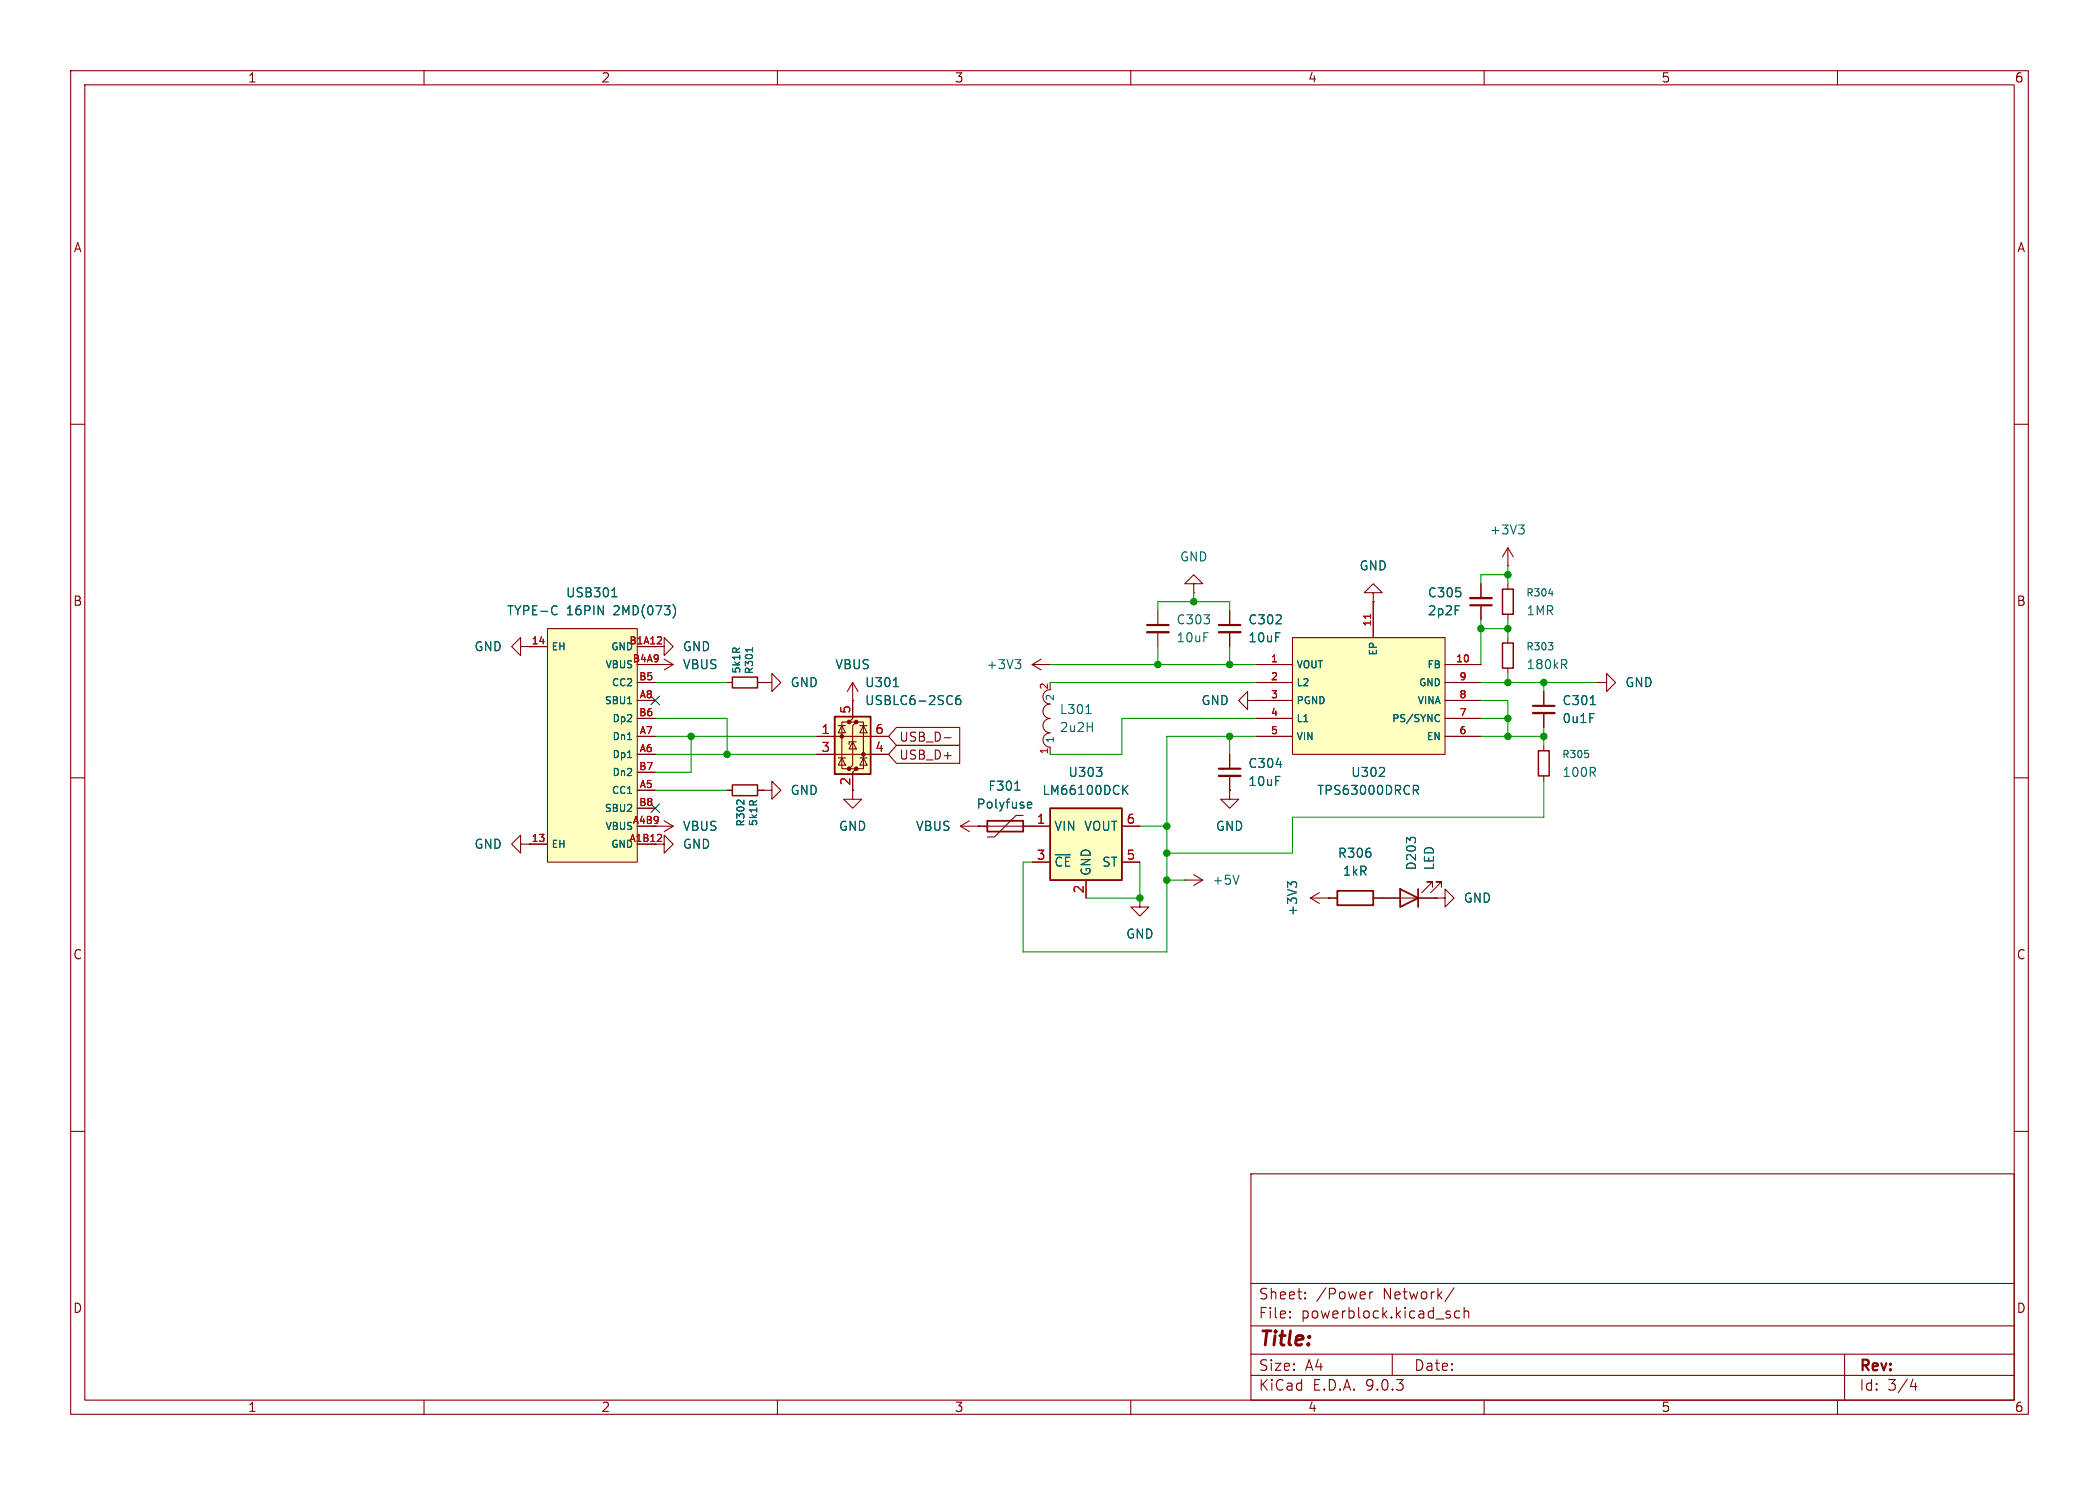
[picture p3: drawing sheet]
<svg xmlns="http://www.w3.org/2000/svg" width="297mm" height="210mm" viewBox="0 0 297 210" stroke-linecap="round" stroke-linejoin="round" font-family="sans-serif">
<g fill="none" stroke="#840000" stroke-width=".15">
<path d="M10 10h277v190h-277zM12 12h273v186h-273zM60 10v2M110 10v2M160 10v2M210 10v2M260 10v2M10 60h2M285 60h2M174 86.4v2M174 89.4v2M10 110h2"/>
<path d="M174 111.8v1.2h1.3l-1.3 1.3-1.3-1.3h1.3M174 111.8h.1M174 106.7v2M174 109.7v2.1M285 110h2M161.3 127v1.3h1.3l-1.3 1.2-1.3-1.2h1.3M161.3 127h.1M10 160h2M177 166h108v32h-108zM285 160h2M60 198v2M110 198v2"/>
<path d="M160 198v2M177 194.5h108M177 191.5h108M177 187.5h108M177 181.5h108M182.5 186.3h.1l-.1 .1M182.5 186.3v.1M182.5 185.5v.1M182.5 185.5h.1l-.1 .1M184.7 183.6v.1M184.7 183.6h-.1l.1 .1M184.7 182.8v.1"/>
<path d="M184.7 182.8h-.1l.1 .1M193.8 182.7v1M194.2 182.7l-.2 .1-.2 .2M197 191.5v3M205 185.9l.2 .2v.2l-.2 .1M205 185.4l.2 .1M205.7 182.1l-1.2 2M206.5 185.5l-.4-.1-.3 .3v.4l.2 .2 .1 .1 .4-.1M207.2 185.5a.37 .37 0 0 1 .6 .1v.8M207.2 184.9v1.5M210 198v2M260 198v2"/>
<path d="M261 191.5v6.5M270.7 195l-.4 1.1h.9M271 195.6v1"/>
</g>
<path d="M172.5 88.4h3M172.5 108.7h3" fill="none" stroke="#840000" stroke-width=".3"/>
<path d="M172.5 89.4h3M172.5 109.7h3" fill="none" stroke="#840000" stroke-width=".33"/>
<path d="M180.6 108.1h.8" fill="none" stroke="#006464" stroke-width=".15"/>
<path d="M182.9 90.2h21.6v16.5h-21.6z" fill="#ffffc2"/>
<g fill="none" stroke="#840000" stroke-width=".15">
<path d="M177.8 94h5.1M177.8 96.5h5.1M177.8 99.1h5.1M182.9 90.2h21.6v16.5h-21.6zM194.3 85.1v5.1M204.5 94h5M204.5 96.5h5M204.5 99.1h5M138.4 116.8h7.6M144.8 115.3h-1l-3.1 3.1h-1M177.8 101.6h5.1M177.8 104.1h5.1"/>
<path d="M204.5 101.6h5M204.5 104.1h5"/>
</g>
<path d="M193.9 86.9v.5" fill="none" stroke="#a90000" stroke-width=".15"/>
<path d="M143.6 111.7h.7M145.4 114.1l.2 .2 .3-.1M145.4 113.6l.2-.2h.2l.2 .2v.1l-.6 .2M195.1 109.8h.8M195.9 108.7v.4M200 111.1h.5l.2 .2-.1 .4h-.6M200.3 111.7l.4 .6M203.4 101.1h.3M203.7 102l-.3 .1" fill="none" stroke="#006464" stroke-width=".15"/>
<path d="M139.7 116.1h5.1v1.5h-5.1z" fill="none" stroke="#840000" stroke-width=".25"/>
<path d="M148.6 114.3h10.1v10.2h-10.1z" fill="#ffffc2"/>
<path d="M148.6 114.3h10.1v10.2h-10.1zM189.2 126h5.1v2h-5.1zM198.1 125.7l2.6 1.3-2.6 1.3zM200.7 125.7v2.6" fill="none" stroke="#840000" stroke-width=".25"/>
<g fill="none" stroke="#840000" stroke-width=".15">
<path d="M213.4 77.5l-.8 1.2M213.4 77.5l.7 1.2M213.4 77.5v2.5M146 94l1.3 .7M146 94h2.6M147.3 93.2l-1.3 .8M148.6 94h.1M148.6 99.6a1.02 1.02 0 0 0-1 1 1.02 1.02 0 0 0 1 1M148.6 97.5a1.02 1.02 0 0 0-1 1 1.02 1.02 0 0 0 1 1.1M163.8 86.4v2M163.8 89.4v2M168.9 82.6h1.3l-1.3-1.3-1.3 1.3h1.3v1.2"/>
<path d="M168.9 83.8h.1M176.5 99.1v-1.3l-1.2 1.3 1.2 1.2v-1.2h1.3M177.8 99.1h.1M194.3 83.8h1.3l-1.3-1.2-1.3 1.2h1.3v1.3M194.3 85.1h.1M209.5 82.6v2M209.5 85.6v2M213.4 80h.1M213.4 82.6v.7M213.4 86.9v.7M213.4 90.2v.7M213.4 94.5v.8"/>
<path d="M218.4 97.8v2M226.1 96.5h1.2v-1.2l1.3 1.2-1.3 1.3v-1.3M226.1 96.5h.1M102.9 111.8h.7M107.2 111.8h.7M120.6 111.8v1.2h1.3l-1.3 1.3-1.2-1.3h1.2M146 116.8h2.6M148.6 105.7v1M148.6 103.6a1.01 1.01 0 0 0-1 1 1.01 1.01 0 0 0 1 1.1M148.6 101.6a1.01 1.01 0 0 0-1 1 1.01 1.01 0 0 0 1 1M158.7 116.8h2.6M218.4 100.8v2.1"/>
<path d="M218.4 105.4v.8M218.4 109.7v.8M146 121.9h2.6M153.7 124.5v2.5M158.7 121.9h2.6M167.6 124.5h.1M167.6 124.5h2.6M168.9 123.7l1.3 .8M170.2 124.5l-1.3 .7M185.4 127h3.8M185.4 127l1.3 .8M186.7 126.2l-1.3 .8"/>
<path d="M188 127h.1M194.3 127h8.9M202.7 125.5v-.8h-.8h.8l-1.5 1.5M203.2 127h1.3v-1.3l1.2 1.3-1.2 1.3v-1.3M203.2 127h.1M204 125.5v-.8h-.8h.8l-1.6 1.5"/>
</g>
<g fill="none" stroke="#006464" stroke-width=".15">
<path d="M214.9 74.2h.8l-.5 .5M215.4 74.7l.3 .3v.3l-.3 .2M143.6 93.3h.8l-.4 .5M144.2 93.8l.2 .2v.3l-.2 .3M219.1 90.9h.6l-.3 .4M219.1 83.9h.7M219.7 91.4v.4M221.3 94l.4 .6M221.5 93.3l.2 .2-.1 .3-.1 .2M225 99.6h.7M104.3 113.2h.4M105.3 113.2v.6"/>
<path d="M153.7 100.9h.7M155.1 108.5h.8l-.4 .5M155.8 109.1v.6M159.1 111.6l.5 .7M159.6 111.1l-.7 .7M224.7 106.6v.4M175.3 123.8l-.4 1.2M182.7 125.1l-.5-.4v.8M182.7 124.9l.2-.2h.3l.3 .2"/>
</g>
<path d="M162.3 88.4h3.1M208 85.6h3.1M216.9 99.8h3.1" fill="none" stroke="#840000" stroke-width=".3"/>
<path d="M162.3 89.4h3.1M208 84.6h3.1M216.9 100.8h3.1" fill="none" stroke="#840000" stroke-width=".33"/>
<path d="M212.6 83.3h1.5v3.6h-1.5zM212.6 90.9h1.5v3.6h-1.5zM103.6 111h3.6v1.5h-3.6zM217.7 106.2h1.5v3.5h-1.5z" fill="none" stroke="#840000" stroke-width=".2"/>
<path d="M118.1 101.3h5.1v8.2h-5.1z" fill="#ffffc2"/>
<g fill="#840000" stroke="#840000" stroke-width=".14">
<circle cx="119.1" cy="104.1" r=".25"/>
<circle cx="120.1" cy="102.1" r=".25"/>
<circle cx="120.1" cy="108.7" r=".25"/>
<circle cx="121.2" cy="102.1" r=".25"/>
<circle cx="121.2" cy="108.7" r=".25"/>
<circle cx="122.2" cy="106.7" r=".25"/>
</g>
<g fill="none" stroke="#840000" stroke-width=".15">
<path d="M92.7 91.4h1.3v-1.2l1.2 1.2-1.2 1.3v-1.3M92.7 94h2.5M94 93.2l1.2 .8M95.2 94l-1.2 .7M102.9 96.5h.7M107.2 96.5h.7M107.9 96.5h1.3v-1.2l1.3 1.2-1.3 1.3v-1.3M107.9 96.5h.1M120.6 96.5v5.1l-.5 .5h1.1l-.6 .5v5.6l-.5 .5h1.1l-.6 .5v2.6M120.6 99.1h.1M120.6 96.5l-.7 1.3M120.6 96.5l.8 1.3"/>
<path d="M73.7 119.4v-1.3l-1.3 1.3 1.3 1.3v-1.3h1.2M92.7 119.4h1.3v-1.3l1.2 1.3-1.2 1.3v-1.3M92.7 116.8h2.5M94 116.1l1.2 .7M95.2 116.8l-1.2 .8M115.6 104.1h10.1M115.6 106.7h10.1M118.6 107.2h1M118.6 102.6h1M119.1 102.6l.5 1h-1zM119.1 107.2l.5 1h-1zM120.1 102.1h-1v6.6h1"/>
<path d="M120.6 104.9l.6 1h-1.1zM121.2 104.9h-1.1v.4M121.2 102.1h1v6.6h-1M121.7 107.2h1M121.7 102.6h1M122.2 102.6l.5 1h-1zM122.2 107.2l.5 1h-1zM135.9 116.8l1.3 .8M135.9 116.8h2.5M137.2 116.1l-1.3 .7M138.4 116.8h.1"/>
</g>
<path d="M118.1 101.3h5.1v8.2h-5.1z" fill="none" stroke="#840000" stroke-width=".25"/>
<path d="M106.5 91.6v.6M126.4 97.1h.7M135.8 98.4a.5 .5 0 0 0-.6 .5v.5l.2 .2h.3l.2-.1 .1-.4-.2-.2h-.3l-.3 .2" fill="none" stroke="#006464" stroke-width=".15"/>
<path d="M103.6 95.8h3.6v1.5h-3.6z" fill="none" stroke="#840000" stroke-width=".2"/>
<path d="M77.5 88.9h12.7v33h-12.7z" fill="#ffffc2"/>
<g fill="none" stroke="#840000" stroke-width=".15">
<path d="M73.7 91.4v-1.2l-1.3 1.2 1.3 1.3v-1.3h3.8M77.5 88.9h12.7v33h-12.7zM90.2 99.1h2.5M90.2 96.5h2.5M90.2 94h2.5M90.2 91.4h2.5M102.9 96.5h.7M107.2 96.5h.7M107.9 96.5h.1M120.6 99.1h.1M120.6 99.1v2.5M174 86.4v2"/>
<path d="M174 89.4v2M177.8 99.1h.1M177.8 99.1h5.1M177.8 96.5h5.1M177.8 94h5.1M194.3 85.1h.1M194.3 85.1v5.1M204.5 99.1h5M204.5 96.5h5M204.5 94h5M209.5 82.6v2M209.5 85.6v2"/>
<path d="M218.4 97.8v2M226.1 96.5h.1M74.9 119.4h2.6M90.2 119.4h2.5M90.2 116.8h2.5M90.2 114.3h2.5M90.2 111.8h2.5M90.2 109.2h2.5M90.2 106.7h2.5M90.2 104.1h2.5M90.2 101.6h2.5M102.9 111.8h.7"/>
<path d="M107.2 111.8h.7M107.9 111.8h1.3v-1.3l1.3 1.3-1.3 1.2v-1.2M107.9 111.8h.1M115.6 106.7h2.5M115.6 104.1h2.5M120.6 109.2v2.6M123.2 106.7h2.5M123.2 104.1h2.5M126.8 102.9h9v2.5h-9l-1.1-1.3zM126.8 105.4h9v2.6h-9l-1.1-1.3zM133.6 104.3h1M138.4 116.8h.1"/>
<path d="M138.4 116.8h1.3M144.8 116.8h3.8M158.7 116.8h2.6M174 111.8h.1M174 106.7v2M174 109.7v2.1M177.8 104.1h5.1M177.8 101.6h5.1M204.5 104.1h5M204.5 101.6h5M218.4 100.8v2.1M146 121.9h2.6"/>
<path d="M153.7 124.5v2.5M158.7 121.9h2.6M161.3 127h.1M188 127h.1M188 127h1.2M194.3 127h3.8M200.7 127h2.5M203.2 127h.1"/>
</g>
<path d="M93.5 90.1l.1 .1v.3l-.6 .6h.6M193.9 86.9v.5M93.5 118l.1 .2v.2l-.6 .6h.6" fill="none" stroke="#a90000" stroke-width=".15"/>
<g fill="none" stroke="#006464" stroke-width=".15">
<path d="M78.6 85.7l.2 .1M78.8 86.8l-.2 .1M86.6 84.4h.7M86.8 83.3l.1-.2v1.3M88.8 99.5h.6M95.3 85.5a1.49 1.49 0 0 1 0 1.9M106.5 91.6v.6M126.4 97.1h.7M135.8 98.4a.5 .5 0 0 0-.6 .5v.5l.2 .2h.3l.2-.1 .1-.4-.2-.2h-.3l-.3 .2M225 99.6h.7M88.8 107.1h.6M88.8 104.6h.6"/>
<path d="M104.3 113.2h.4M105.3 113.2v.6M143.6 111.7h.7M145.4 114.1l.2 .2 .3-.1M145.4 113.6l.2-.2h.2l.2 .2v.1l-.6 .2M155.1 108.5h.8l-.4 .5M155.8 109.1v.6M159.1 111.6l.5 .7M159.6 111.1l-.7 .7M180.6 108.1h.8M195.1 109.8h.8M195.9 108.7v.4"/>
<path d="M200 111.1h.5l.2 .2-.1 .4h-.6M200.3 111.7l.4 .6M203.4 101.1h.3M203.7 102l-.3 .1M182.7 125.1l-.5-.4v.8M182.7 124.9l.2-.2h.3l.3 .2"/>
</g>
<g fill="none" stroke="#009600" stroke-width=".15">
<path d="M92.7 96.5h10.2M148.6 96.5h29.2M148.6 94h29.2M163.8 86.4v-1.3h10.2v1.3M163.8 91.4v2.6M168.9 83.8v1.3M174 91.4v2.6M209.5 96.5h16.6M209.5 99.1h3.9v5M209.5 88.9h3.9M209.5 87.6v6.4M213.4 80v2.6"/>
<path d="M213.4 87.6v2.6M213.4 95.3v1.2M213.4 81.3h-3.9v1.3M218.4 96.5v1.3M92.7 101.6h10.2v5.1M92.7 106.7h22.9M92.7 104.1h22.9M92.7 111.8h10.2M97.8 104.1v5.1h-5.1M161.3 116.8h3.8M174 104.1v2.6M177.8 104.1h-12.7v30.5h-20.3v-12.7h1.2"/>
<path d="M177.8 101.6h-19.1v5.1h-10.1M209.5 101.6h3.9M209.5 104.1h8.9M218.4 102.9v2.5M218.4 110.5v5.1h-35.5v5.1h-17.8M161.3 121.9v5.1h-7.6M165.1 124.5h2.5"/>
</g>
<path d="M92.1 98.5l1.2 1.2M93.3 98.5l-1.2 1.2M92.1 113.7l1.2 1.2M93.3 113.7l-1.2 1.2" fill="none" stroke="#000084" stroke-width=".15"/>
<g fill="#009600" stroke="#009600" stroke-width=".15">
<circle cx="174" cy="104.1" r=".46"/>
<circle cx="174" cy="94" r=".46"/>
<circle cx="168.9" cy="85.1" r=".46"/>
<circle cx="163.8" cy="94" r=".46"/>
<circle cx="213.4" cy="88.9" r=".46"/>
<circle cx="213.4" cy="81.3" r=".46"/>
<circle cx="209.5" cy="88.9" r=".46"/>
<circle cx="165.1" cy="116.8" r=".46"/>
<circle cx="165.1" cy="120.7" r=".46"/>
<circle cx="165.1" cy="124.5" r=".46"/>
<circle cx="161.3" cy="127" r=".46"/>
<circle cx="213.4" cy="101.6" r=".46"/>
<circle cx="218.4" cy="104.1" r=".46"/>
<circle cx="213.4" cy="96.5" r=".46"/>
<circle cx="218.4" cy="96.5" r=".46"/>
<circle cx="213.4" cy="104.1" r=".46"/>
<circle cx="97.8" cy="104.1" r=".46"/>
<circle cx="102.9" cy="106.7" r=".46"/>
</g>
<text font-size="2.8" fill="#840000" x="178" y="190.9">Title:</text>
<g font-size="2.1" fill="#840000">
<text x="178" y="184">Sheet:</text>
<text x="186.2" y="184">/Power</text>
<text x="195.7" y="184">Network/</text>
<text x="178" y="186.7">File:</text>
<text x="184.1" y="186.7">powerblock.kicad_sch</text>
<text x="178" y="196.9">KiCad</text>
<text x="178" y="194.1">Size:</text>
<text x="184.7" y="194.1">A4</text>
<text x="185.7" y="196.9">E.D.A.</text>
<text x="193.3" y="196.9">9.0.3</text>
<text x="200" y="194.1">Date:</text>
<text x="263" y="194.3">Rev:</text>
<text x="263" y="196.9">Id:</text>
<text x="267.1" y="196.9">3/4</text>
</g>
<g font-size="1.8" fill="#840000">
<text x="35" y="11.9">1</text>
<text x="85" y="11.9">2</text>
<text x="135" y="11.9">3</text>
<text x="185" y="11.9">4</text>
<text x="235" y="11.9">5</text>
<text x="285" y="11.9">6</text>
<text x="10.3" y="35.9">A</text>
<text x="285.3" y="35.9">A</text>
<text x="10.3" y="85.9">B</text>
<text x="285.3" y="85.9">B</text>
<text x="127.2" y="105.1">USB_D-</text>
<text x="127.2" y="107.6">USB_D+</text>
<text x="10.3" y="135.9">C</text>
<text x="285.3" y="135.9">C</text>
<text x="10.3" y="185.9">D</text>
<text x="285.3" y="185.9">D</text>
<text x="35" y="199.9">1</text>
<text x="85" y="199.9">2</text>
<text x="135" y="199.9">3</text>
<text x="185" y="199.9">4</text>
<text x="235" y="199.9">5</text>
<text x="285" y="199.9">6</text>
</g>
<g font-size="1.8" fill="#006464">
<text x="210.7" y="75.8">+3V3</text>
<text x="166.9" y="79.6">GND</text>
<text x="192.3" y="80.9">GND</text>
<text x="71.7" y="87.2">TYPE-C</text>
<text x="80" y="84.7">USB301</text>
<text x="80.1" y="87.2">16PIN</text>
<text x="86.9" y="87.2">2MD(073)</text>
<text x="166.4" y="88.5">C303</text>
<text x="176.5" y="88.5">C302</text>
<text x="201.9" y="84.7">C305</text>
<text x="201.9" y="87.2">2p2F</text>
<text x="215.9" y="87.2">1MR</text>
<text x="67" y="92.3">GND</text>
<text x="96.5" y="92.3">GND</text>
<text x="96.5" y="94.8">VBUS</text>
<text x="118.1" y="94.8">VBUS</text>
<text x="139.5" y="94.8">+3V3</text>
<text x="166.4" y="91">10uF</text>
<text x="176.5" y="91">10uF</text>
<text x="215.9" y="94.8">180kR</text>
<text x="111.8" y="97.4">GND</text>
<text x="122.3" y="99.9">USBLC6-2SC6</text>
<text x="122.3" y="97.4">U301</text>
<text x="149.9" y="101.2">L301</text>
<text x="169.9" y="99.9">GND</text>
<text x="221" y="99.9">C301</text>
<text x="229.9" y="97.4">GND</text>
<text x="149.9" y="103.7">2u2H</text>
<text x="221" y="102.5">0u1F</text>
<text x="111.8" y="112.6">GND</text>
<text x="139.7" y="112">F301</text>
<text x="147.4" y="112.6">LM66100DCK</text>
<text x="151.1" y="110.1">U303</text>
<text x="176.5" y="108.8">C304</text>
<text x="176.5" y="111.4">10uF</text>
<text x="186.3" y="112.6">TPS63000DRCR</text>
<text x="191.1" y="110.1">U302</text>
<text x="221" y="110.1">100R</text>
<text x="96.5" y="117.7">VBUS</text>
<text x="118.6" y="117.7">GND</text>
<text x="129.5" y="117.7">VBUS</text>
<text x="138.1" y="114.6">Polyfuse</text>
<text x="149.1" y="117.7">VIN</text>
<text x="153.3" y="117.7">VOUT</text>
<text x="172" y="117.7">GND</text>
<text x="67" y="120.2">GND</text>
<text x="96.5" y="120.2">GND</text>
<text x="149.1" y="122.8">~{CE}</text>
<text x="154.5" y="124" transform="rotate(-90 154.5 124)">GND</text>
<text x="155.9" y="122.8">ST</text>
<text x="171.5" y="125.3">+5V</text>
<text x="189.2" y="121.5">R306</text>
<text x="189.9" y="124.1">1kR</text>
<text x="200.6" y="123.2" transform="rotate(-90 200.6 123.2)">D203</text>
<text x="203.1" y="123.2" transform="rotate(-90 203.1 123.2)">LED</text>
<text x="183.7" y="129.6" transform="rotate(-90 183.7 129.6)">+3V3</text>
<text x="207" y="127.9">GND</text>
<text x="159.3" y="132.9">GND</text>
</g>
<g font-size="1.8" fill="#a90000">
<text x="120.4" y="101" transform="rotate(-90 120.4 101)">5</text>
<text x="116.1" y="103.9">1</text>
<text x="116.1" y="106.4">3</text>
<text x="123.8" y="103.9">6</text>
<text x="123.8" y="106.4">4</text>
<text x="120.4" y="111.2" transform="rotate(-90 120.4 111.2)">2</text>
<text x="146.6" y="116.6">1</text>
<text x="159.3" y="116.6">6</text>
<text x="146.6" y="121.7">3</text>
<text x="159.3" y="121.7">5</text>
<text x="153.4" y="126.4" transform="rotate(-90 153.4 126.4)">2</text>
</g>
<g font-size="1.4" fill="#a90000">
<text x="194.1" y="88.7" transform="rotate(-90 194.1 88.7)">11</text>
<text x="86.4" y="92.2">GND</text>
<text x="89" y="91.2">B1A12</text>
<text x="89.4" y="93.7">B4A9</text>
<text x="179.7" y="93.7">1</text>
<text x="205.9" y="93.7">10</text>
<text x="90.3" y="101.3">B6</text>
<text x="90.3" y="96.3">B5</text>
<text x="90.4" y="98.8">A8</text>
<text x="148.3" y="97.6" transform="rotate(-90 148.3 97.6)">2</text>
<text x="179.7" y="96.3">2</text>
<text x="179.7" y="98.8">3</text>
<text x="179.7" y="101.3">4</text>
<text x="206.4" y="96.3">9</text>
<text x="206.4" y="98.8">8</text>
<text x="206.4" y="101.3">7</text>
<text x="90.4" y="106.4">A6</text>
<text x="90.4" y="103.9">A7</text>
<text x="148.3" y="106.8" transform="rotate(-90 148.3 106.8)">1</text>
<text x="179.7" y="103.9">5</text>
<text x="206.4" y="103.9">6</text>
<text x="90.3" y="109">B7</text>
<text x="90.4" y="111.5">A5</text>
<text x="75.1" y="119.1">13</text>
<text x="89" y="119.1">A1B12</text>
<text x="89.4" y="116.6">A4B9</text>
<text x="90.3" y="114">B8</text>
<text x="86.4" y="120.1">GND</text>
</g>
<g font-size="1.4" fill="#006464">
<text x="215.9" y="84.6">R304</text>
<text x="78" y="92.2">EH</text>
<text x="85.5" y="94.7">VBUS</text>
<text x="104.9" y="95.4" transform="rotate(-90 104.9 95.4)">5k1R</text>
<text x="106.8" y="95.5" transform="rotate(-90 106.8 95.5)">R301</text>
<text x="183.4" y="94.7">VOUT</text>
<text x="195" y="92.8" transform="rotate(-90 195 92.8)">EP</text>
<text x="201.8" y="94.7">FB</text>
<text x="215.9" y="92.2">R303</text>
<text x="85.5" y="99.8">SBU1</text>
<text x="86.5" y="97.2">CC2</text>
<text x="149.3" y="99.3" transform="rotate(-90 149.3 99.3)">2</text>
<text x="183.4" y="97.2">L2</text>
<text x="183.4" y="99.8">PGND</text>
<text x="200.5" y="99.8">VINA</text>
<text x="200.7" y="97.2">GND</text>
<text x="86.5" y="107.4">Dp1</text>
<text x="86.5" y="104.9">Dn1</text>
<text x="86.5" y="102.3">Dp2</text>
<text x="149.3" y="105.2" transform="rotate(-90 149.3 105.2)">1</text>
<text x="183.4" y="102.3">L1</text>
<text x="183.4" y="104.9">VIN</text>
<text x="196.8" y="102.3">PS/SYNC</text>
<text x="201.8" y="104.9">EN</text>
<text x="220.9" y="107.4">R305</text>
<text x="86.5" y="112.5">CC1</text>
<text x="86.5" y="109.9">Dn2</text>
<text x="85.5" y="115">SBU2</text>
<text x="85.5" y="117.6">VBUS</text>
<text x="105.5" y="117" transform="rotate(-90 105.5 117)">R302</text>
<text x="107.3" y="116.9" transform="rotate(-90 107.3 116.9)">5k1R</text>
<text x="78" y="120.1">EH</text>
</g>
<text font-size="1.4" fill="#840000" x="75.1" y="91.2">14</text>
</svg>
